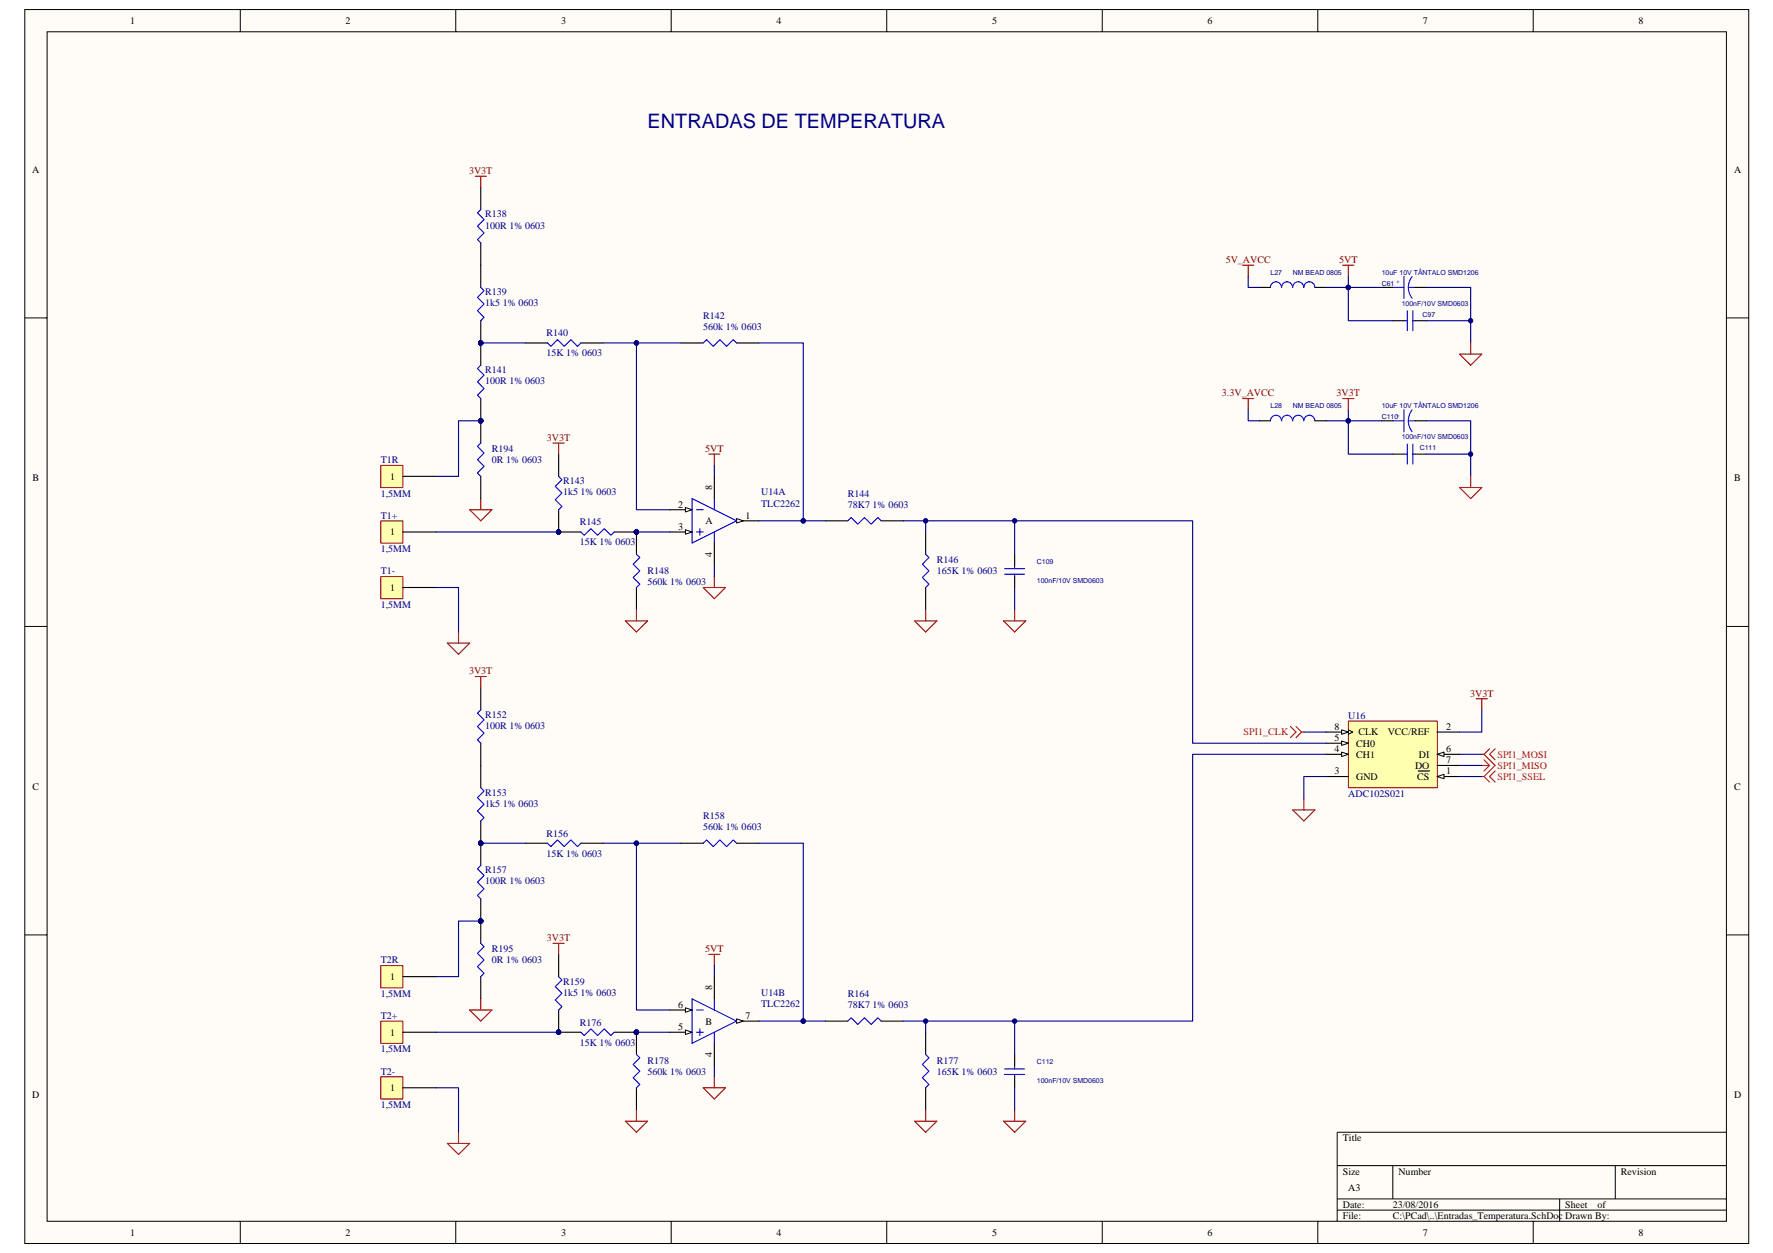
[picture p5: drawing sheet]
<svg xmlns="http://www.w3.org/2000/svg" width="420mm" height="297mm" viewBox="0 0 420 297" stroke-linecap="round" stroke-linejoin="round" font-family="sans-serif">
<path d="M5.9 2.3h408.5v292.5h-408.5z" fill="#fffcf8"/>
<path d="M5.9 2.3h408.5v292.5h-408.5z" fill="none" stroke="#000" stroke-width=".24"/>
<path d="M11.2 7.6h397.9v281.9h-397.9z" fill="#fffcf8"/>
<g fill="none" stroke="#000" stroke-width=".24">
<path d="M11.2 7.5h397.9v282h-397.9zM56.9 2.2v5.3M108 2.2v5.3M159.1 2.2v5.3M210.1 2.2v5.3M261.2 2.2v5.3M312.3 2.2v5.3M363.3 2.2v5.3M5.9 75.4h5.2M409.1 75.4h5.3M5.9 148.5h5.2M409.1 148.5h5.3"/>
<path d="M5.9 221.6h5.2M409.1 221.6h5.3M316.9 276.3h92.2M330.1 276.3v7.9M382.8 276.3v7.9M409.1 268.4h-92.2v21.1M56.9 289.5v5.3M108 289.5v5.3M159.1 289.5v5.3M210.1 289.5v5.3M261.2 289.5v5.3M312.3 289.5v5.3"/>
<path d="M316.9 284.2h92.2M316.9 286.9h92.2M363.3 289.5v5.3M369.6 284.2v5.3"/>
</g>
<path d="M168 107.7h2.6M169.3 107.7v2.6M166.7 139.3h5.2l-2.6 2.6zM169.3 136.7v2.6" fill="none" stroke="#800000" stroke-width=".26"/>
<path d="M169.3 110.3v2.6M169.3 134v2.7" fill="none" stroke="#000080" stroke-width=".26"/>
<path d="M113.9 44.4v5.3M113.9 57.6v10.5M113.9 76v10.6M113.9 94.5v5.3" fill="none" stroke="#000" stroke-width=".26"/>
<path d="M113.9 49.7l-.8 .8 1.6 1.5-1.6 1.6 1.6 1.6-1.6 1.6 .8 .8M113.9 68.1l.8 .8-1.6 1.6 1.6 1.6-1.6 1.6 1.6 1.5-.8 .8M113.9 86.6l-.8 .8 1.6 1.5-1.6 1.6 1.6 1.6-1.6 1.6 .8 .8" fill="none" stroke="#00f" stroke-width=".26"/>
<g fill="#000080" stroke="#000080" stroke-width=".24">
<circle cx="113.9" cy="99.8" r=".53"/>
<circle cx="113.9" cy="81.3" r=".52"/>
</g>
<path d="M90.2 123.5h5.3v5.3h-5.3z" fill="#ffffb0"/>
<path d="M90.2 123.5h5.3v5.3h-5.3z" fill="none" stroke="#800000" stroke-width=".24"/>
<path d="M95.5 126.1h7.9" fill="none" stroke="#000" stroke-width=".26"/>
<path d="M90.2 110.3h5.3v5.3h-5.3z" fill="#ffffb0"/>
<path d="M90.2 110.3h5.3v5.3h-5.3z" fill="none" stroke="#800000" stroke-width=".24"/>
<g fill="none" stroke="#000" stroke-width=".26">
<path d="M327.4 68.1h2.7M330.1 76h2.6M335.3 76h2.7M335.3 68.1h2.7M124.5 81.3h5.2M137.7 81.3h5.2M161.4 81.3h5.3M174.6 81.3h5.2M95.5 112.9h7.9M132.4 107.7v5.2M132.4 120.8v5.3h5.3M145.6 126.1h5.2v5.3"/>
<path d="M150.8 139.3v5.2M195.6 123.5h5.3M208.8 123.5h5.3M219.4 126.1v5.3M219.4 139.3v5.2M240.4 131.4v2.6M240.4 136.7v2.6"/>
</g>
<g fill="#000080" stroke="#000080" stroke-width=".24">
<circle cx="132.4" cy="126.1" r=".52"/>
<circle cx="150.8" cy="81.3" r=".52"/>
<circle cx="150.8" cy="126.1" r=".52"/>
<circle cx="190.3" cy="123.5" r=".52"/>
<circle cx="348.5" cy="76" r=".52"/>
<circle cx="240.4" cy="123.5" r=".52"/>
<circle cx="219.3" cy="123.5" r=".52"/>
</g>
<g fill="none" stroke="#00f" stroke-width=".26">
<path d="M330.1 68.1h2.6M332.7 76h.8M332.7 65.5v5.3M333.5 73.7v4.7M333.7 68.1h1.6M334.6 65.6a4.2 4.2 0 0 0 0 5.1M334.8 76h.5M334.8 73.7v4.7M129.7 81.3l.8 .8 1.6-1.6 1.6 1.6 1.6-1.6 1.6 1.6 .8-.8M166.7 81.3l.7-.8 1.6 1.6 1.6-1.6 1.6 1.6 1.6-1.6 .8 .8M132.4 112.9l.8 .8-1.6 1.6 1.6 1.6-1.6 1.6 1.6 1.6-.8 .7M137.7 126.1l.7 .8 1.6-1.6 1.6 1.6 1.6-1.6 1.6 1.6 .8-.8"/>
<path d="M150.8 131.4l.8 .8-1.6 1.6 1.6 1.5-1.6 1.6 1.6 1.6-.8 .8M200.9 123.5l.8-.8 1.6 1.6 1.6-1.6 1.5 1.6 1.6-1.6 .8 .8M219.4 131.4l.7 .8-1.5 1.6 1.5 1.5-1.5 1.6 1.5 1.6-.7 .8M238.1 134.8h4.7M238.1 136.1h4.7M240.4 134v.8M240.4 136.1v.6"/>
</g>
<path d="M338 76h10.5M338 68.1h10.5v13.2M161.4 81.3h-10.6v39.5h7.9M179.8 81.3h10.6v42.2h-10.6M103.4 126.1h29M190.4 123.5h5.2M219.4 123.5v2.6M240.4 123.5v7.9M240.4 139.3v5.2M169.3 228.9v2.6M169.3 252.6v2.6" fill="none" stroke="#000080" stroke-width=".26"/>
<g fill="none" stroke="#800000" stroke-width=".26">
<path d="M294.5 62.9h2.6M295.8 62.9v2.6M345.9 83.9h5.2l-2.6 2.7zM348.5 81.3v2.6M148.2 147.2h5.3l-2.7 2.6zM150.8 144.5v2.7M216.7 147.2h5.3l-2.6 2.6zM219.4 144.5v2.7M237.8 147.2h5.3l-2.7 2.6zM240.4 144.5v2.7M168 226.3h2.6M169.3 226.3v2.6"/>
<path d="M166.7 257.9h5.2l-2.6 2.6zM169.3 255.2v2.7"/>
</g>
<path d="M90.2 242.1h5.3v5.3h-5.3z" fill="#ffffb0"/>
<path d="M90.2 242.1h5.3v5.3h-5.3z" fill="none" stroke="#800000" stroke-width=".24"/>
<path d="M95.5 244.7h7.9" fill="none" stroke="#000" stroke-width=".26"/>
<path d="M90.2 255.3h5.3v5.2h-5.3z" fill="#ffffb0"/>
<path d="M90.2 255.3h5.3v5.2h-5.3z" fill="none" stroke="#800000" stroke-width=".24"/>
<g fill="none" stroke="#000" stroke-width=".26">
<path d="M124.5 199.9h5.2M137.7 199.9h5.2M161.4 199.9h5.3M174.6 199.9h5.2M132.4 226.3v5.2M132.4 239.4v5.3h5.3M95.5 257.9h7.9M145.6 244.7h5.2v5.3M150.8 257.9v5.2M195.6 242.1h5.3M208.8 242.1h5.3M219.4 244.7v5.3"/>
<path d="M219.4 257.9v5.2M240.4 250v2.6M240.4 255.2v2.7"/>
</g>
<g fill="#000080" stroke="#000080" stroke-width=".24">
<circle cx="132.4" cy="244.7" r=".52"/>
<circle cx="150.8" cy="199.9" r=".52"/>
<circle cx="150.8" cy="244.7" r=".52"/>
<circle cx="190.3" cy="242.1" r=".52"/>
<circle cx="240.4" cy="242.1" r=".52"/>
<circle cx="219.3" cy="242.1" r=".52"/>
</g>
<path d="M129.7 199.9l.8 .8 1.6-1.6 1.6 1.6 1.6-1.6 1.6 1.6 .8-.8M166.7 199.9l.7-.8 1.6 1.6 1.6-1.6 1.6 1.6 1.6-1.6 .8 .8M132.4 231.5l.8 .8-1.6 1.6 1.6 1.6-1.6 1.6 1.6 1.5-.8 .8M137.7 244.7l.7 .8 1.6-1.6 1.6 1.6 1.6-1.6 1.6 1.6 .8-.8M150.8 250l.8 .8-1.6 1.5 1.6 1.6-1.6 1.6 1.6 1.6-.8 .8M200.9 242.1l.8-.8 1.6 1.6 1.6-1.6 1.5 1.6 1.6-1.6 .8 .8M219.4 250l.7 .8-1.5 1.5 1.5 1.6-1.5 1.6 1.5 1.6-.7 .8M238.1 253.4h4.7M238.1 254.7h4.7M240.4 252.6v.8M240.4 254.7v.5" fill="none" stroke="#00f" stroke-width=".26"/>
<path d="M161.4 199.9h-10.6v39.5h7.9M179.8 199.9h10.6v42.2h-10.6M103.4 257.9h5.3v10.5M103.4 244.7h29M190.4 242.1h5.2M219.4 242.1v2.6M240.4 242.1v7.9M240.4 257.9v5.2" fill="none" stroke="#000080" stroke-width=".26"/>
<path d="M106 271.1h5.3l-2.6 2.6zM108.7 268.4v2.7M148.2 265.8h5.3l-2.7 2.6zM150.8 263.1v2.7M216.7 265.8h5.3l-2.6 2.6zM219.4 263.1v2.7M237.8 265.8h5.3l-2.7 2.6zM240.4 263.1v2.7" fill="none" stroke="#800000" stroke-width=".26"/>
<path d="M319.6 171h21v15.8h-21z" fill="#ffffb0"/>
<path d="M319.5 170.9h21.1v15.9h-21.1z" fill="none" stroke="#800000" stroke-width=".24"/>
<path d="M340.6 178.8h5.3M314.3 184.1h5.2M340.6 181.5h5.3" fill="none" stroke="#000" stroke-width=".26"/>
<path d="M340.6 178.8l1.6-.5v1z" fill="#fffcf8"/>
<path d="M319.5 173l1.1 .5-1.1 .6M340.6 178.8l1.6-.5v1z" fill="none" stroke="#000" stroke-width=".24"/>
<path d="M314.3 173.5h5.2" fill="none" stroke="#000" stroke-width=".26"/>
<path d="M317.9 173l1.6 .5-1.6 .6z" fill="#fffcf8"/>
<path d="M317.9 173l1.6 .5-1.6 .6z" fill="none" stroke="#000" stroke-width=".24"/>
<path d="M314.3 178.8h5.2" fill="none" stroke="#000" stroke-width=".26"/>
<path d="M317.9 178.3l1.6 .5-1.6 .5z" fill="#fffcf8"/>
<path d="M317.9 178.3l1.6 .5-1.6 .5z" fill="none" stroke="#000" stroke-width=".24"/>
<path d="M314.3 176.2h5.2" fill="none" stroke="#000" stroke-width=".26"/>
<path d="M317.9 175.7l1.6 .5-1.6 .5z" fill="#fffcf8"/>
<path d="M317.9 175.7l1.6 .5-1.6 .5z" fill="none" stroke="#000" stroke-width=".24"/>
<path d="M340.6 184.1h5.3" fill="none" stroke="#000" stroke-width=".26"/>
<path d="M340.6 184.1l1.6-.5v1z" fill="#fffcf8"/>
<path d="M340.6 184.1l1.6-.5v1z" fill="none" stroke="#000" stroke-width=".24"/>
<path d="M158.7 120.8h5.3M340.6 173.5h5.3M336.1 182.8h1.4M337.6 182.8h1.2" fill="none" stroke="#000" stroke-width=".26"/>
<path d="M162.4 120.3l1.6 .5-1.6 .6z" fill="#fffcf8"/>
<path d="M162.4 120.3l1.6 .5-1.6 .6z" fill="none" stroke="#000" stroke-width=".24"/>
<path d="M158.7 126.1h5.3" fill="none" stroke="#000" stroke-width=".26"/>
<path d="M162.4 125.6l1.6 .5-1.6 .5z" fill="#fffcf8"/>
<path d="M162.4 125.6l1.6 .5-1.6 .5z" fill="none" stroke="#000" stroke-width=".24"/>
<path d="M174.6 123.5h5.2" fill="none" stroke="#000" stroke-width=".26"/>
<path d="M174.6 122.9l1.5 .6-1.5 .5z" fill="#fffcf8"/>
<path d="M174.6 122.9l1.5 .6-1.5 .5z" fill="none" stroke="#000" stroke-width=".24"/>
<path d="M164 118.2l10.6 5.3-10.6 5.2zM169.3 118.2v2.6M165.1 120.8h1.6M165.1 126.1h1.6M165.9 125.3v1.6M169.3 126.1v2.6" fill="none" stroke="#00f" stroke-width=".26"/>
<path d="M169.3 112.9v5.3M169.3 128.7v5.3M158.7 244.7h5.3" fill="none" stroke="#000" stroke-width=".26"/>
<path d="M162.4 244.2l1.6 .5-1.6 .5z" fill="#fffcf8"/>
<path d="M162.4 244.2l1.6 .5-1.6 .5z" fill="none" stroke="#000" stroke-width=".24"/>
<path d="M158.7 239.4h5.3" fill="none" stroke="#000" stroke-width=".26"/>
<path d="M162.4 238.9l1.6 .5-1.6 .6z" fill="#fffcf8"/>
<path d="M162.4 238.9l1.6 .5-1.6 .6z" fill="none" stroke="#000" stroke-width=".24"/>
<path d="M174.6 242.1h5.2" fill="none" stroke="#000" stroke-width=".26"/>
<path d="M174.6 241.5l1.5 .6-1.5 .5z" fill="#fffcf8"/>
<path d="M174.6 241.5l1.5 .6-1.5 .5z" fill="none" stroke="#000" stroke-width=".24"/>
<g fill="none" stroke="#00f" stroke-width=".26">
<path d="M330.1 99.8h2.6M332.7 97.1v5.3M333.7 99.8h1.6M334.6 97.2a4.2 4.2 0 0 0 0 5.1M332.7 107.7h.8M333.5 105.3v4.7M334.8 107.7h.5M334.8 105.3v4.7M113.9 168.3l-.8 .8 1.6 1.5-1.6 1.6 1.6 1.6-1.6 1.6 .8 .8M113.9 186.7l.8 .8-1.6 1.6 1.6 1.6-1.6 1.6 1.6 1.5-.8 .8M113.9 223.6l.8 .8-1.6 1.6 1.6 1.6-1.6 1.6 1.6 1.5-.8 .8M164 236.8l10.6 5.3-10.6 5.2z"/>
<path d="M165.1 239.4h1.6M169.3 236.8v2.6M165.1 244.7h1.6M165.9 243.9v1.6M169.3 244.7v2.6"/>
</g>
<path d="M327.4 99.8h2.7M335.3 99.8h2.7M330.1 107.7h2.6M335.3 107.7h2.7M113.9 163v5.3M113.9 176.2v10.5M113.9 194.6v5.3M113.9 218.4v5.2M113.9 231.5v5.3M169.3 231.5v5.3M169.3 247.3v5.3" fill="none" stroke="#000" stroke-width=".26"/>
<path d="M319.5 97.1v2.7h7.9M338 99.8h10.5v13.1M338 107.7h10.5M214.1 123.5h68.5v52.7h31.7M309 173.5h5.3M314.3 178.8h-31.7v63.3h-68.5M345.9 178.8h5.2M351.1 168.3v5.2h-5.2M314.3 184.1h-5.3v5.3M345.9 184.1h5.2M345.9 181.5h5.2" fill="none" stroke="#000080" stroke-width=".26"/>
<g fill="#000080" stroke="#000080" stroke-width=".24">
<circle cx="348.5" cy="107.7" r=".52"/>
<circle cx="319.5" cy="99.8" r=".53"/>
<circle cx="113.9" cy="218.4" r=".52"/>
<circle cx="113.9" cy="199.9" r=".53"/>
</g>
<path d="M294.5 94.5h2.6M295.8 94.5v2.6M345.9 115.6h5.2l-2.6 2.6zM348.5 112.9v2.7M306.3 192h5.3l-2.6 2.6zM309 189.4v2.6M111.3 239.4h5.3l-2.7 2.7zM113.9 236.8v2.6" fill="none" stroke="#800000" stroke-width=".26"/>
<g fill="none" stroke="#f00" stroke-width=".26">
<path d="M305.8 172.2l1.3 1.3-1.3 1.4M307.1 172.2l1.4 1.3M308.5 173.5l-1.4 1.4M308.5 173.5h.5M351.1 178.8h.6M351.7 178.8l2.6 2.7-2.6 2.6M353 177.5l-1.3 1.3M354.3 177.5l-1.3 1.3 1.3 1.3M351.1 181.5h1.9M351.1 184.1h.6M351.7 180.1l1.3 1.4M351.7 184.1l1.3 1.3"/>
<path d="M353 181.5l-1.3 1.3M354.3 182.8l-1.3 1.3 1.3 1.3"/>
</g>
<path d="M90.2 136.7h5.3v5.2h-5.3z" fill="#ffffb0"/>
<path d="M90.2 136.7h5.3v5.2h-5.3z" fill="none" stroke="#800000" stroke-width=".24"/>
<path d="M113.9 99.8v5.2M113.9 112.9v5.3M95.5 139.3h7.9M113.9 199.9v5.3M113.9 213.1v5.3" fill="none" stroke="#000" stroke-width=".26"/>
<path d="M113.9 118.2v2.6M111.3 120.8h5.3l-2.7 2.7zM106 152.5h5.3l-2.6 2.6zM108.7 149.8v2.7" fill="none" stroke="#800000" stroke-width=".26"/>
<path d="M113.9 99.8h-5.2v13.1h-5.3M103.4 139.3h5.3v10.5" fill="none" stroke="#000080" stroke-width=".26"/>
<g fill="#000080" stroke="#000080" stroke-width=".24">
<circle cx="113.9" cy="99.8" r=".53"/>
<circle cx="113.9" cy="218.4" r=".52"/>
<circle cx="113.9" cy="199.9" r=".53"/>
</g>
<path d="M113.9 105l-.8 .8 1.6 1.6-1.6 1.6 1.6 1.6-1.6 1.5 .8 .8M113.9 205.2l-.8 .8 1.6 1.5-1.6 1.6 1.6 1.6-1.6 1.6 .8 .8" fill="none" stroke="#00f" stroke-width=".26"/>
<path d="M90.2 228.9h5.3v5.3h-5.3z" fill="#ffffb0"/>
<path d="M90.2 228.9h5.3v5.3h-5.3z" fill="none" stroke="#800000" stroke-width=".24"/>
<path d="M298.4 68.1h2.7M311.6 68.1h2.7M298.4 99.8h2.7M311.6 99.8h2.7M95.5 231.5h7.9" fill="none" stroke="#000" stroke-width=".26"/>
<path d="M295.8 65.5v2.6h2.6M314.3 68.1h5.2v7.9h10.6M319.5 65.5v2.6h7.9M113.9 81.3h10.6M142.9 81.3h7.9M295.8 97.1v2.7h2.6M314.3 99.8h5.2v7.9h10.6M150.8 126.1h7.9M113.9 199.9h10.6M142.9 199.9h7.9M113.9 218.4h-5.2v13.1h-5.3M150.8 244.7h7.9" fill="none" stroke="#000080" stroke-width=".26"/>
<g fill="#000080" stroke="#000080" stroke-width=".24">
<circle cx="113.9" cy="218.4" r=".52"/>
<circle cx="113.9" cy="81.3" r=".52"/>
<circle cx="113.9" cy="199.9" r=".53"/>
<circle cx="150.8" cy="244.7" r=".52"/>
<circle cx="150.8" cy="199.9" r=".52"/>
<circle cx="150.8" cy="126.1" r=".52"/>
<circle cx="150.8" cy="81.3" r=".52"/>
<circle cx="319.5" cy="99.8" r=".53"/>
<circle cx="319.5" cy="68.1" r=".52"/>
</g>
<path d="M306.3 68.1a1.33 1.33 0 0 0-1.3-1.3 1.33 1.33 0 0 0-1.3 1.3 1.31 1.31 0 0 0-1.3-1.3 1.31 1.31 0 0 0-1.3 1.3M311.6 68.1a1.33 1.33 0 0 0-1.3-1.3 1.34 1.34 0 0 0-1.3 1.3 1.31 1.31 0 0 0-1.4-1.3 1.31 1.31 0 0 0-1.3 1.3M301.1 99.8a1.31 1.31 0 0 1 1.3-1.4 1.31 1.31 0 0 1 1.3 1.4 1.32 1.32 0 0 1 1.3-1.4 1.3 1.3 0 0 1 1.3 1.4M306.3 99.8a1.31 1.31 0 0 1 1.3-1.4 1.31 1.31 0 0 1 1.4 1.4 1.32 1.32 0 0 1 1.3-1.4 1.3 1.3 0 0 1 1.3 1.4" fill="none" stroke="#00f" stroke-width=".26"/>
<g fill="none" stroke="#800000" stroke-width=".26">
<path d="M112.6 41.8h2.6M113.9 41.8v2.6M318.2 62.9h2.6M319.5 62.9v2.6M318.2 94.5h2.6M319.5 94.5v2.6M131.1 105h2.6M132.4 105v2.7M112.6 160.4h2.6M113.9 160.4v2.6M349.8 165.7h2.7M351.1 165.7v2.6"/>
<path d="M131.1 223.6h2.6M132.4 223.6v2.7"/>
</g>
<text font-size="4.7" fill="#000080" x="153.5" y="30.2">ENTRADAS DE TEMPERATURA</text>
<g font-size="2.4">
<text x="30.8" y="5.7">1</text>
<text x="81.9" y="5.7">2</text>
<text x="133" y="5.7">3</text>
<text x="184" y="5.7">4</text>
<text x="235.1" y="5.7">5</text>
<text x="286.2" y="5.7">6</text>
<text x="337.2" y="5.7">7</text>
<text x="388.3" y="5.7">8</text>
<text x="7.7" y="40.9">A</text>
<text x="410.9" y="40.9">A</text>
<text x="92.4" y="113.7">1</text>
<text x="7.7" y="114.1">B</text>
<text x="168.8" y="116.1" transform="rotate(-90 168.8 116.1)">8</text>
<text x="411" y="114.1">B</text>
<text x="160.7" y="120.3">2</text>
<text x="160.7" y="125.6">3</text>
<text x="167.2" y="124.3">A</text>
<text x="176.7" y="123">1</text>
<text x="92.4" y="126.9">1</text>
<text x="168.8" y="132.1" transform="rotate(-90 168.8 132.1)">4</text>
<text x="92.4" y="140.1">1</text>
<text x="316.2" y="173">8</text>
<text x="342.7" y="173">2</text>
<text x="316.2" y="178.3">4</text>
<text x="316.2" y="175.7">5</text>
<text x="321.4" y="179.6">CH1</text>
<text x="321.4" y="177">CH0</text>
<text x="321.9" y="174.3">CLK</text>
<text x="328.9" y="174.3">VCC/REF</text>
<text x="336.3" y="179.6">DI</text>
<text x="342.7" y="178.3">6</text>
<text x="316.2" y="183.6">3</text>
<text x="321.4" y="184.9">GND</text>
<text x="335.3" y="182.3">DO</text>
<text x="335.9" y="184.9">CS</text>
<text x="342.7" y="181">7</text>
<text x="342.7" y="183.6">1</text>
<text x="7.7" y="187.2">C</text>
<text x="411" y="187.2">C</text>
<text x="92.4" y="232.3">1</text>
<text x="160.7" y="238.9">6</text>
<text x="168.8" y="234.7" transform="rotate(-90 168.8 234.7)">8</text>
<text x="92.4" y="245.5">1</text>
<text x="160.7" y="244.2">5</text>
<text x="167.2" y="242.9">B</text>
<text x="176.7" y="241.6">7</text>
<text x="168.8" y="250.7" transform="rotate(-90 168.8 250.7)">4</text>
<text x="7.7" y="260.4">D</text>
<text x="92.4" y="258.7">1</text>
<text x="410.9" y="260.4">D</text>
<text x="318.2" y="270.6">Title</text>
<text x="318.2" y="278.5">Size</text>
<text x="331.4" y="278.5">Number</text>
<text x="384.1" y="278.5">Revision</text>
<text x="318.2" y="286.4">Date:</text>
<text x="319.5" y="282.4">A3</text>
<text x="330.1" y="286.4">23/08/2016</text>
<text x="370.9" y="286.4">Sheet</text>
<text x="378.6" y="286.4">of</text>
<text x="30.8" y="292.9">1</text>
<text x="81.9" y="292.9">2</text>
<text x="133" y="292.9">3</text>
<text x="184" y="292.9">4</text>
<text x="235.1" y="292.9">5</text>
<text x="286.2" y="292.9">6</text>
<text x="318.2" y="289">File:</text>
<text x="330.1" y="289">C:\PCad\..\Entradas_Temperatura.SchDoc Drawn By:</text>
<text x="337.2" y="292.9">7</text>
<text x="388.3" y="292.9">8</text>
</g>
<g font-size="2.4" fill="#800000">
<text x="111.2" y="41.3">3V3T</text>
<text x="290.5" y="62.4">5V_AVCC</text>
<text x="317.3" y="62.4">5VT</text>
<text x="289.6" y="94">3.3V_AVCC</text>
<text x="316.7" y="94">3V3T</text>
<text x="129.6" y="104.5">3V3T</text>
<text x="167.1" y="107.1">5VT</text>
<text x="111.2" y="159.9">3V3T</text>
<text x="348.4" y="165.1">3V3T</text>
<text x="129.6" y="223.1">3V3T</text>
<text x="167.1" y="225.7">5VT</text>
</g>
<g font-size="2.4" fill="#000080">
<text x="115" y="51.5">R138</text>
<text x="115" y="54.2">100R 1% 0603</text>
<text x="115" y="70">R139</text>
<text x="115" y="72.6">1k5 1% 0603</text>
<text x="166.7" y="75.5">R142</text>
<text x="129.5" y="79.8">R140</text>
<text x="166.7" y="78.2">560k 1% 0603</text>
<text x="115" y="88.4">R141</text>
<text x="129.5" y="84.5">15K 1% 0603</text>
<text x="115" y="91.1">100R 1% 0603</text>
<text x="116.6" y="107.1">R194</text>
<text x="90.2" y="109.8">T1R</text>
<text x="116.6" y="109.8">0R 1% 0603</text>
<text x="90.2" y="117.7">1,5MM</text>
<text x="133.4" y="114.8">R143</text>
<text x="133.4" y="117.4">1k5 1% 0603</text>
<text x="180.4" y="117.4">U14A</text>
<text x="200.9" y="117.7">R144</text>
<text x="90.2" y="123">T1+</text>
<text x="137.4" y="124.5">R145</text>
<text x="180.4" y="120.1">TLC2262</text>
<text x="200.9" y="120.3">78K7 1% 0603</text>
<text x="90.2" y="130.9">1,5MM</text>
<text x="137.4" y="129.3">15K 1% 0603</text>
<text x="90.2" y="136.1">T1-</text>
<text x="153.5" y="136.1">R148</text>
<text x="222" y="133.5">R146</text>
<text x="222" y="136.1">165K 1% 0603</text>
<text x="153.5" y="138.8">560k 1% 0603</text>
<text x="90.2" y="144.1">1,5MM</text>
<text x="115" y="170.1">R152</text>
<text x="115" y="172.8">100R 1% 0603</text>
<text x="319.5" y="170.4">U16</text>
<text x="115" y="188.6">R153</text>
<text x="115" y="191.2">1k5 1% 0603</text>
<text x="319.5" y="188.8">ADC102S021</text>
<text x="166.7" y="194.1">R158</text>
<text x="166.7" y="196.8">560k 1% 0603</text>
<text x="129.5" y="198.4">R156</text>
<text x="129.5" y="203.1">15K 1% 0603</text>
<text x="115" y="207">R157</text>
<text x="115" y="209.7">100R 1% 0603</text>
<text x="116.6" y="225.7">R195</text>
<text x="90.2" y="228.4">T2R</text>
<text x="116.6" y="228.4">0R 1% 0603</text>
<text x="133.4" y="233.4">R159</text>
<text x="90.2" y="236.3">1,5MM</text>
<text x="133.4" y="236">1k5 1% 0603</text>
<text x="180.4" y="236">U14B</text>
<text x="180.4" y="238.7">TLC2262</text>
<text x="200.9" y="236.3">R164</text>
<text x="200.9" y="238.9">78K7 1% 0603</text>
<text x="90.2" y="241.6">T2+</text>
<text x="137.4" y="243.1">R176</text>
<text x="90.2" y="249.5">1,5MM</text>
<text x="137.4" y="247.9">15K 1% 0603</text>
<text x="90.2" y="254.7">T2-</text>
<text x="153.5" y="252.1">R178</text>
<text x="153.5" y="254.7">560k 1% 0603</text>
<text x="222" y="252.1">R177</text>
<text x="222" y="254.7">165K 1% 0603</text>
<text x="90.2" y="262.7">1,5MM</text>
</g>
<g font-size="2.4" fill="#f00">
<text x="294.7" y="174.3">SPI1_CLK</text>
<text x="354.8" y="179.6">SPI1_MOSI</text>
<text x="354.8" y="182.3">SPI1_MISO</text>
<text x="354.8" y="184.9">SPI1_SSEL</text>
</g>
<g font-size="1.7" fill="#000080">
<text x="301.1" y="65.2">L27</text>
<text x="306.4" y="65.2">NM BEAD 0805</text>
<text x="327.4" y="65.2">10uF 10V TÂNTALO SMD1206</text>
<text x="327.4" y="67.8">C61</text>
<text x="332.2" y="72.5">100nF/10V SMD0603</text>
<text x="337.1" y="75.2">C97</text>
<text x="301.1" y="96.8">L28</text>
<text x="306.4" y="96.8">NM BEAD 0805</text>
<text x="327.4" y="99.4">C110</text>
<text x="327.4" y="96.8">10uF 10V TÂNTALO SMD1206</text>
<text x="332.2" y="104.2">100nF/10V SMD0603</text>
<text x="336.5" y="106.8">C111</text>
<text x="245.7" y="133.7">C109</text>
<text x="245.7" y="138.2">100nF/10V SMD0603</text>
<text x="245.7" y="252.3">C112</text>
<text x="245.7" y="256.8">100nF/10V SMD0603</text>
</g>
<g font-size="1.6" fill="#00f">
<text x="331.7" y="67.4" transform="rotate(-90 331.7 67.4)">+</text>
<text x="331.7" y="99" transform="rotate(-90 331.7 99)">+</text>
</g>
</svg>
